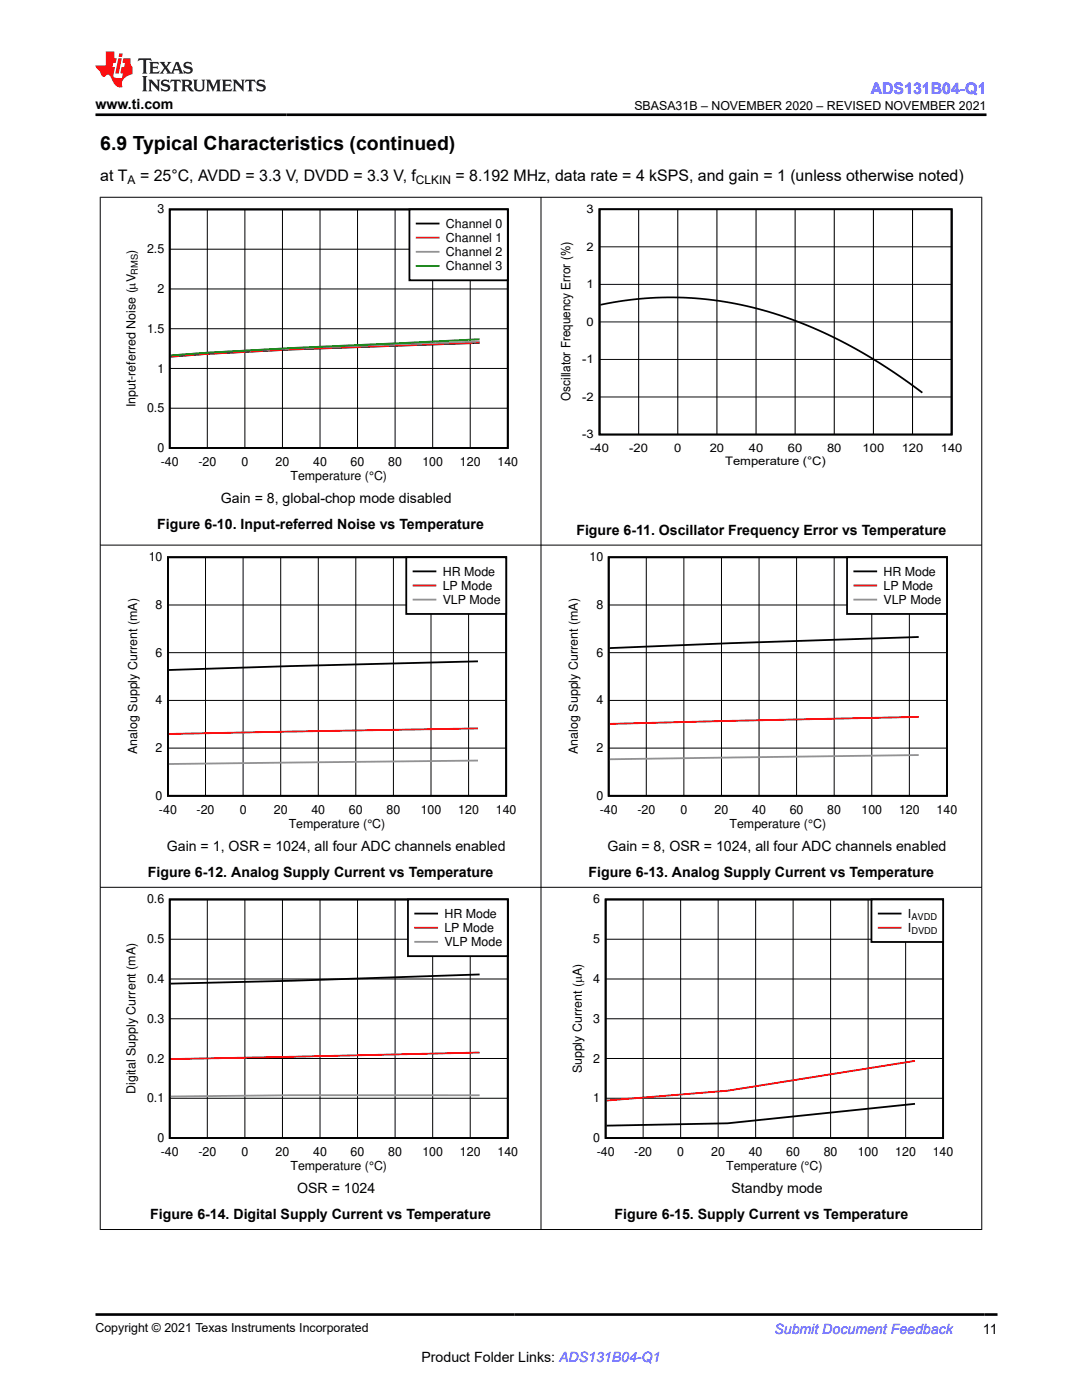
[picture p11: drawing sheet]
<svg xmlns="http://www.w3.org/2000/svg" width="216mm" height="279mm" viewBox="0 0 216 279" stroke-linecap="round" stroke-linejoin="round" font-family="sans-serif">
<path d="M33.9 41.8h67.4v47.6h-67.4zM95.7 68.4l-37.5 1.4-16.8 .8-7.4 .6" fill="none" stroke="#000" stroke-width=".36"/>
<g fill="none" stroke="#000" stroke-width=".2">
<path d="M33.9 57.7h67.4M33.9 49.7h67.4M41.4 41.8v47.6M48.9 41.8v47.6M56.4 41.8v47.6M63.9 41.8v47.6M71.3 41.8v47.6M78.8 41.8v47.6M86.3 41.8v47.6M93.8 41.8v47.6M33.9 73.5h67.4M33.9 65.6h67.4"/>
<path d="M33.9 81.5h67.4"/>
</g>
<path d="M95.7 68.3l-37.5 1.4-24.2 1.4" fill="none" stroke="#f00" stroke-width=".36"/>
<path d="M95.7 68.1l-37.5 1.4-16.8 .9-7.4 .5" fill="none" stroke="#919191" stroke-width=".36"/>
<path d="M95.7 67.7l-37.5 1.8-24.2 1.4" fill="none" stroke="#007f00" stroke-width=".36"/>
<path d="M81.7 41.8h19.6v14.1h-19.6z" fill-rule="evenodd" fill="#fff"/>
<path d="M81.7 41.8h19.6v14.1h-19.6zM83.1 44.6h4.4M119.6 41.8h70.3v44.9h-70.3zM119.8 60.8l3.9-.7 4-.5 4-.2h3.9l4.2 .2 4.1 .5 3.8 .7 4.4 1 4.1 1.3 3.9 1.4 3.7 1.6 4.3 2.1 7.8 4.5 4.3 2.8 3.8 2.9M33.5 111.2h67.5v47.6h-67.5zM95.4 132l-61.7 1.7" fill="none" stroke="#000" stroke-width=".36"/>
<path d="M83.1 47.4h4.4M95.4 145.4l-61.7 1.1" fill="none" stroke="#f00" stroke-width=".36"/>
<path d="M83.1 50.3h4.4M95.4 151.8l-61.7 .7" fill="none" stroke="#919191" stroke-width=".36"/>
<path d="M83.1 53.1h4.4" fill="none" stroke="#007f00" stroke-width=".36"/>
<g fill="none" stroke="#000" stroke-width=".2">
<path d="M119.6 56.8h70.3M119.6 49.3h70.3M127.4 41.8v44.9M135.2 41.8v44.9M143.1 41.8v44.9M150.9 41.8v44.9M158.7 41.8v44.9M166.5 41.8v44.9M174.3 41.8v44.9M182.1 41.8v44.9M119.6 79.2h70.3M119.6 71.7h70.3"/>
<path d="M119.6 64.2h70.3M41 111.2v47.6M48.5 111.2v47.6M56 111.2v47.6M63.5 111.2v47.6M71 111.2v47.6M78.5 111.2v47.6M86 111.2v47.6M93.5 111.2v47.6M33.5 139.8h67.5M33.5 130.3h67.5M33.5 120.7h67.5"/>
<path d="M33.5 149.3h67.5"/>
</g>
<path d="M81.1 111.2h19.9v11.3h-19.9z" fill-rule="evenodd" fill="#fff"/>
<path d="M81.1 111.2h19.9v11.3h-19.9zM82.5 114h4.4M121.5 111.2h67.5v47.6h-67.5zM183.3 127.1l-37.5 1.3-24.2 .9" fill="none" stroke="#000" stroke-width=".36"/>
<path d="M82.5 116.9h4.4M183.3 143.1l-61.7 1.4" fill="none" stroke="#f00" stroke-width=".36"/>
<path d="M82.5 119.7h4.4M183.3 150.7l-61.7 .8" fill="none" stroke="#919191" stroke-width=".36"/>
<path d="M129 111.2v47.6M136.5 111.2v47.6M144 111.2v47.6M151.5 111.2v47.6M158.9 111.2v47.6M166.5 111.2v47.6M174 111.2v47.6M181.5 111.2v47.6M121.5 139.8h67.5M121.5 130.3h67.5M121.5 120.7h67.5M121.5 149.3h67.5" fill="none" stroke="#000" stroke-width=".2"/>
<path d="M169 111.2h20v11.3h-20z" fill-rule="evenodd" fill="#fff"/>
<path d="M169 111.2h20v11.3h-20zM170.5 114h4.3M33.9 179.5h67.4v47.6h-67.4zM95.7 194.5l-37.5 1.2-24.2 .6" fill="none" stroke="#000" stroke-width=".36"/>
<path d="M170.5 116.9h4.3M95.7 210.1l-61.7 1.3" fill="none" stroke="#f00" stroke-width=".36"/>
<path d="M170.5 119.7h4.3M95.7 218.6h-37.5l-24.2 .2" fill="none" stroke="#919191" stroke-width=".36"/>
<g fill="none" stroke="#000" stroke-width=".2">
<path d="M41.4 179.5v47.6M48.9 179.5v47.6M56.4 179.5v47.6M63.9 179.5v47.6M71.3 179.5v47.6M78.8 179.5v47.6M86.3 179.5v47.6M93.8 179.5v47.6M33.9 195.4h67.4M33.9 187.4h67.4M33.9 219.2h67.4M33.9 211.2h67.4"/>
<path d="M33.9 203.3h67.4"/>
</g>
<path d="M81.4 179.5h19.9v11.3h-19.9z" fill-rule="evenodd" fill="#fff"/>
<path d="M81.4 179.5h19.9v11.3h-19.9zM120.8 179.5h67.4v47.6h-67.4zM82.9 182.3h4.3M182.6 220.3l-37.4 3.9-24.2 .4" fill="none" stroke="#000" stroke-width=".36"/>
<path d="M82.9 185.1h4.3M182.6 211.7l-37.4 6-24.2 1.9" fill="none" stroke="#f00" stroke-width=".36"/>
<path d="M82.9 188h4.3" fill="none" stroke="#919191" stroke-width=".36"/>
<g fill="none" stroke="#000" stroke-width=".2">
<path d="M128.3 179.5v47.6M135.8 179.5v47.6M143.3 179.5v47.6M150.8 179.5v47.6M158.3 179.5v47.6M165.7 179.5v47.6M173.2 179.5v47.6M180.7 179.5v47.6M120.8 195.4h67.4M120.8 187.4h67.4M120.8 219.2h67.4M120.8 211.2h67.4"/>
<path d="M120.8 203.3h67.4"/>
</g>
<path d="M173.9 179.5h14.3v8.5h-14.3z" fill-rule="evenodd" fill="#fff"/>
<path d="M173.9 179.5h14.3v8.5h-14.3zM175.3 182.3h4.4" fill="none" stroke="#000" stroke-width=".36"/>
<path d="M175.3 185.1h4.4" fill="none" stroke="#f00" stroke-width=".36"/>
<path d="M19.9 39.4h176.1M20 39.3v206.1M107.9 39.3v206.1M195.9 39.3v206.1M19.9 108.8h176.1M19.9 177.1h176.1M19.9 245.4h176.1" fill="none" stroke="#000" stroke-width=".2"/>
<path d="M27.7 11.6l-.2 .6 .5-.2h.6v.1v2.2l-.2 .4h1l-.2-.4v-2.2v-.1h.5l.5 .2-.1-.6zM29.8 12.4l.2 .3v1.6l-.2 .4h1.9l.1-.6a1.08 1.08 0 0 1-1.3 .2v-.7h.6l.4 .2v-.7l-.4 .2h-.6v-.5l.2-.2a1 1 0 0 1 1 .3l-.1-.5zM31.8 12.4l1 1.1-1 1.2h.9l-.2-.2 .4-.8 .5 .8-.2 .2h1.6l-.2-.2 .1-.5h1l.1 .5-.1 .2h.9l-.2-.4-.8-1.9h-.5l-1 2.1-.8-1.1 .9-1h-.8l.2 .2-.5 .6-.3-.6 .1-.2zM35.2 12.8l.4 1h-.8zM36.8 12.5a.65 .65 0 0 0-.2 .7 .65 .65 0 0 0 .6 .5l.7 .1 .1 .3a.79 .79 0 0 1-.7 .4 .79 .79 0 0 1-.7-.5l.1 .7 .2-.1a.93 .93 0 0 0 1.1 0 .93 .93 0 0 0 .4-.9 1.46 1.46 0 0 0-1.2-.6l-.1-.3a1.09 1.09 0 0 1 1.2 .2l-.2-.6-.1 .1-.6-.2zM28.4 15.2l.2 .4v2.2l-.2 .4h1l-.2-.4v-2.2l.2-.4zM29.6 15.9l.2 .4v1.5l-.2 .4h.8l-.3-.4v-1.3l1.7 1.8v-2l.2-.4h-.8l.2 .2 .1 1.1-1.2-1.3zM32.3 16a.65 .65 0 0 0-.2 .8 .65 .65 0 0 0 .7 .4l.6 .2 .1 .2a.79 .79 0 0 1-.7 .4 .79 .79 0 0 1-.7-.5l.1 .7 .2-.1a.93 .93 0 0 0 1.1 .1 .93 .93 0 0 0 .4-1 1.46 1.46 0 0 0-1.2-.5l-.1-.4a1.09 1.09 0 0 1 1.2 .2l-.2-.6-.1 .1-.6-.1zM34.1 15.9l-.1 .6a.63 .63 0 0 1 .7-.3l.1 1.6-.3 .4h1l-.2-.4v-1.6a.66 .66 0 0 1 .8 .3l-.1-.6zM36.2 15.9l.2 .4v1.5l-.2 .4h.9l-.2-.2v-.7h.5l.1 .2a.79 .79 0 0 0 1.2 .6l-1-.9a.61 .61 0 0 0 .6-.6 .61 .61 0 0 0-.5-.7zM36.9 16.2h.2a.47 .47 0 0 1 .5 .1 .47 .47 0 0 1 .1 .5l-.2 .1-.6 .1zM38.5 15.9l.2 .2a2.27 2.27 0 0 0 .4 2 1.04 1.04 0 0 0 1.7-.7v-1.3l.2-.2h-.8l.2 .4v1.1a.6 .6 0 0 1-.6 .6 .6 .6 0 0 1-.6-.6v-1.1l.3-.4zM41.1 15.9l.2 .4v1.5l-.2 .4h.7l-.2-.4v-1.4l.9 1.9 .8-1.9v1.4l-.2 .4h1l-.3-.4v-1.5l.3-.4h-.8l-.7 1.5-.7-1.5zM44.3 15.9l.2 .4v1.5l-.2 .4h1.9l.1-.6a1.09 1.09 0 0 1-1.3 .2v-.7h.6l.4 .2v-.6l-.4 .2h-.6v-.6l.2-.1a1.01 1.01 0 0 1 1 .3l-.1-.6zM46.4 15.9l.3 .4v1.5l-.3 .4h.8l-.2-.4v-1.3l1.6 1.8v-2l.2-.4h-.7l.2 .2v1.1l-1.2-1.3zM49 15.9l-.1 .6a.63 .63 0 0 1 .8-.3v1.6l-.3 .4h1l-.2-.4v-1.6a.66 .66 0 0 1 .8 .3l-.1-.6zM51.4 16a.65 .65 0 0 0-.2 .8 .65 .65 0 0 0 .6 .4l.6 .2 .2 .2a.79 .79 0 0 1-.8 .4 .79 .79 0 0 1-.6-.5l.1 .7 .2-.1a.93 .93 0 0 0 1 .1 .93 .93 0 0 0 .5-1 1.46 1.46 0 0 0-1.3-.5l-.1-.4a1.09 1.09 0 0 1 1.3 .2l-.2-.6-.2 .1-.5-.1z" fill="#231f20"/>
<path d="M21.1 10.3v2.7h-2.1l.1 .4 .9 1a.95 .95 0 0 0 .9 .9 .59 .59 0 0 1 .6-.4 .59 .59 0 0 1 .5 .3l.4 .8a1.59 1.59 0 0 0 2.1 1.4 1.61 1.61 0 0 1 1-2.3l1-.3-.1-1.5a1.59 1.59 0 0 1-.4-1.7h-1.4l-.2 .9h.5l-.1 .9h-.5l-.2 .9v.3l.4 .1-.2 .9h-.6a.73 .73 0 0 1-1.1-.7l.3-1.5h-.5l.2-.9h.5l.2-.9h-.5v-1.3zM23.6 11.6l-.6 3.1h.7l.6-3.1zM23.8 10.7l-.1 .6h.7l.1-.6z" fill="#ed1c24"/>
<path d="M19 22.9h177.8M19.1 262.3h179.9" fill="none" stroke="#000" stroke-width=".53"/>
<text font-size="3.9" x="20" y="29.9">6.9 Typical Characteristics (continued)</text>
<text font-size="3.2" fill="#00f" x="173.7" y="18.7">ADS131B04-Q1</text>
<g font-size="3.2">
<text x="20" y="36.1">at T</text>
<text x="27.9" y="36.1">= 25°C, AVDD = 3.3 V, DVDD = 3.3 V, f</text>
<text x="90.9" y="36.1">= 8.192 MHz, data rate = 4 kSPS, and gain = 1 (unless otherwise noted)</text>
</g>
<g font-size="2.8">
<text x="19" y="21.8">www.ti.com</text>
<text x="44.1" y="100.4">Gain = 8, global-chop mode disabled</text>
<text x="31.4" y="105.7">Figure 6-10. Input-referred Noise vs Temperature</text>
<text x="115" y="106.8">Figure 6-11. Oscillator Frequency Error vs Temperature</text>
<text x="33.3" y="169.9">Gain = 1, OSR = 1024, all four ADC channels enabled</text>
<text x="121.2" y="169.9">Gain = 8, OSR = 1024, all four ADC channels enabled</text>
<text x="29.5" y="175.1">Figure 6-12. Analog Supply Current vs Temperature</text>
<text x="117.4" y="175.1">Figure 6-13. Analog Supply Current vs Temperature</text>
<text x="59.3" y="238.2">OSR = 1024</text>
<text x="145.9" y="238.2">Standby mode</text>
<text x="30" y="243.4">Figure 6-14. Digital Supply Current vs Temperature</text>
<text x="122.6" y="243.4">Figure 6-15. Supply Current vs Temperature</text>
<text x="196.1" y="266.1">11</text>
<text x="84.1" y="271.7">Product Folder Links: ADS131B04-Q1</text>
</g>
<text font-size="2.8" fill="#00f" x="154.5" y="266.2">Submit Document Feedback</text>
<text font-size="2.6" x="113.8" y="80" transform="rotate(-90 113.8 80)">Oscillator Frequency Error (%)</text>
<g font-size="2.5">
<text x="126.6" y="21.9">SBASA31B – NOVEMBER 2020 – REVISED NOVEMBER 2021</text>
<text x="31.4" y="42.6">3</text>
<text x="89" y="45.5">Channel 0</text>
<text x="27" y="50.7" transform="rotate(-90 27 50.7)">)</text>
<text x="29.3" y="50.5">2.5</text>
<text x="89" y="48.3">Channel 1</text>
<text x="89" y="51.1">Channel 2</text>
<text x="89" y="53.9">Channel 3</text>
<text x="31.4" y="58.5">2</text>
<text x="29.3" y="66.4">1.5</text>
<text x="31.4" y="74.3">1</text>
<text x="27" y="81.3" transform="rotate(-90 27 81.3)">Input-referred Noise (PV</text>
<text x="29.3" y="82.3">0.5</text>
<text x="31.4" y="90.2">0</text>
<text x="32.1" y="93">-40</text>
<text x="39.6" y="93">-20</text>
<text x="48.2" y="93">0</text>
<text x="55" y="93">20</text>
<text x="58" y="95.9">Temperature (°C)</text>
<text x="62.5" y="93">40</text>
<text x="70" y="93">60</text>
<text x="77.5" y="93">80</text>
<text x="84.3" y="93">100</text>
<text x="91.8" y="93">120</text>
<text x="99.3" y="93">140</text>
<text x="29.7" y="112">10</text>
<text x="117.6" y="112">10</text>
<text x="88.3" y="114.9">HR Mode</text>
<text x="88.3" y="117.7">LP Mode</text>
<text x="176.3" y="114.9">HR Mode</text>
<text x="176.3" y="117.7">LP Mode</text>
<text x="31" y="121.6">8</text>
<text x="88.3" y="120.5">VLP Mode</text>
<text x="119" y="121.6">8</text>
<text x="176.3" y="120.5">VLP Mode</text>
<text x="31" y="131.1">6</text>
<text x="119" y="131.1">6</text>
<text x="31" y="140.6">4</text>
<text x="119" y="140.6">4</text>
<text x="27.4" y="150.4" transform="rotate(-90 27.4 150.4)">Analog Supply Current (mA)</text>
<text x="31" y="150.1">2</text>
<text x="115.3" y="150.4" transform="rotate(-90 115.3 150.4)">Analog Supply Current (mA)</text>
<text x="119" y="150.1">2</text>
<text x="31" y="159.6">0</text>
<text x="119" y="159.6">0</text>
<text x="31.7" y="162.5">-40</text>
<text x="39.2" y="162.5">-20</text>
<text x="47.8" y="162.5">0</text>
<text x="54.6" y="162.5">20</text>
<text x="57.6" y="165.3">Temperature (°C)</text>
<text x="62.1" y="162.5">40</text>
<text x="69.6" y="162.5">60</text>
<text x="77.1" y="162.5">80</text>
<text x="83.9" y="162.5">100</text>
<text x="91.4" y="162.5">120</text>
<text x="98.9" y="162.5">140</text>
<text x="119.7" y="162.5">-40</text>
<text x="127.2" y="162.5">-20</text>
<text x="135.8" y="162.5">0</text>
<text x="142.6" y="162.5">20</text>
<text x="145.6" y="165.3">Temperature (°C)</text>
<text x="150.1" y="162.5">40</text>
<text x="157.6" y="162.5">60</text>
<text x="165.1" y="162.5">80</text>
<text x="171.9" y="162.5">100</text>
<text x="179.4" y="162.5">120</text>
<text x="186.9" y="162.5">140</text>
<text x="29.3" y="180.3">0.6</text>
<text x="88.7" y="183.2">HR Mode</text>
<text x="118.4" y="180.3">6</text>
<text x="181.2" y="183.2">I</text>
<text x="29.3" y="188.3">0.5</text>
<text x="88.7" y="186">LP Mode</text>
<text x="88.7" y="188.8">VLP Mode</text>
<text x="118.4" y="188.3">5</text>
<text x="181.2" y="186">I</text>
<text x="29.3" y="196.2">0.4</text>
<text x="118.4" y="196.2">4</text>
<text x="29.3" y="204.1">0.3</text>
<text x="118.4" y="204.1">3</text>
<text x="29.3" y="212.1">0.2</text>
<text x="116.1" y="214.2" transform="rotate(-90 116.1 214.2)">Supply Current (PA)</text>
<text x="118.4" y="212.1">2</text>
<text x="27" y="218.3" transform="rotate(-90 27 218.3)">Digital Supply Current (mA)</text>
<text x="29.3" y="220">0.1</text>
<text x="118.4" y="220">1</text>
<text x="31.4" y="227.9">0</text>
<text x="118.4" y="227.9">0</text>
<text x="32.1" y="230.7">-40</text>
<text x="39.6" y="230.7">-20</text>
<text x="48.2" y="230.7">0</text>
<text x="55" y="230.7">20</text>
<text x="58" y="233.6">Temperature (°C)</text>
<text x="62.5" y="230.7">40</text>
<text x="70" y="230.7">60</text>
<text x="77.5" y="230.7">80</text>
<text x="84.3" y="230.7">100</text>
<text x="91.8" y="230.7">120</text>
<text x="99.3" y="230.7">140</text>
<text x="119.1" y="230.7">-40</text>
<text x="126.6" y="230.7">-20</text>
<text x="135.1" y="230.7">0</text>
<text x="141.9" y="230.7">20</text>
<text x="144.9" y="233.6">Temperature (°C)</text>
<text x="149.4" y="230.7">40</text>
<text x="156.9" y="230.7">60</text>
<text x="164.4" y="230.7">80</text>
<text x="171.2" y="230.7">100</text>
<text x="178.6" y="230.7">120</text>
<text x="186.1" y="230.7">140</text>
<text x="19" y="265.9">Copyright © 2021 Texas Instruments Incorporated</text>
</g>
<g font-size="2.4">
<text x="25.5" y="36.7">A</text>
<text x="83" y="36.7">CLKIN</text>
</g>
<g font-size="2.3">
<text x="117.1" y="42.5">3</text>
<text x="117.1" y="50">2</text>
<text x="117.1" y="57.5">1</text>
<text x="117.1" y="65">0</text>
<text x="116.2" y="72.5">-1</text>
<text x="116.2" y="80">-2</text>
<text x="116.2" y="87.5">-3</text>
<text x="117.8" y="90.1">-40</text>
<text x="125.6" y="90.1">-20</text>
<text x="134.5" y="90.1">0</text>
<text x="141.6" y="90.1">20</text>
<text x="144.7" y="92.8">Temperature (°C)</text>
<text x="149.4" y="90.1">40</text>
<text x="157.2" y="90.1">60</text>
<text x="165" y="90.1">80</text>
<text x="172.1" y="90.1">100</text>
<text x="179.9" y="90.1">120</text>
<text x="187.7" y="90.1">140</text>
</g>
<g font-size="1.9">
<text x="27.5" y="54.8" transform="rotate(-90 27.5 54.8)">RMS</text>
<text x="181.8" y="183.6">AVDD</text>
<text x="181.8" y="186.4">DVDD</text>
</g>
</svg>
